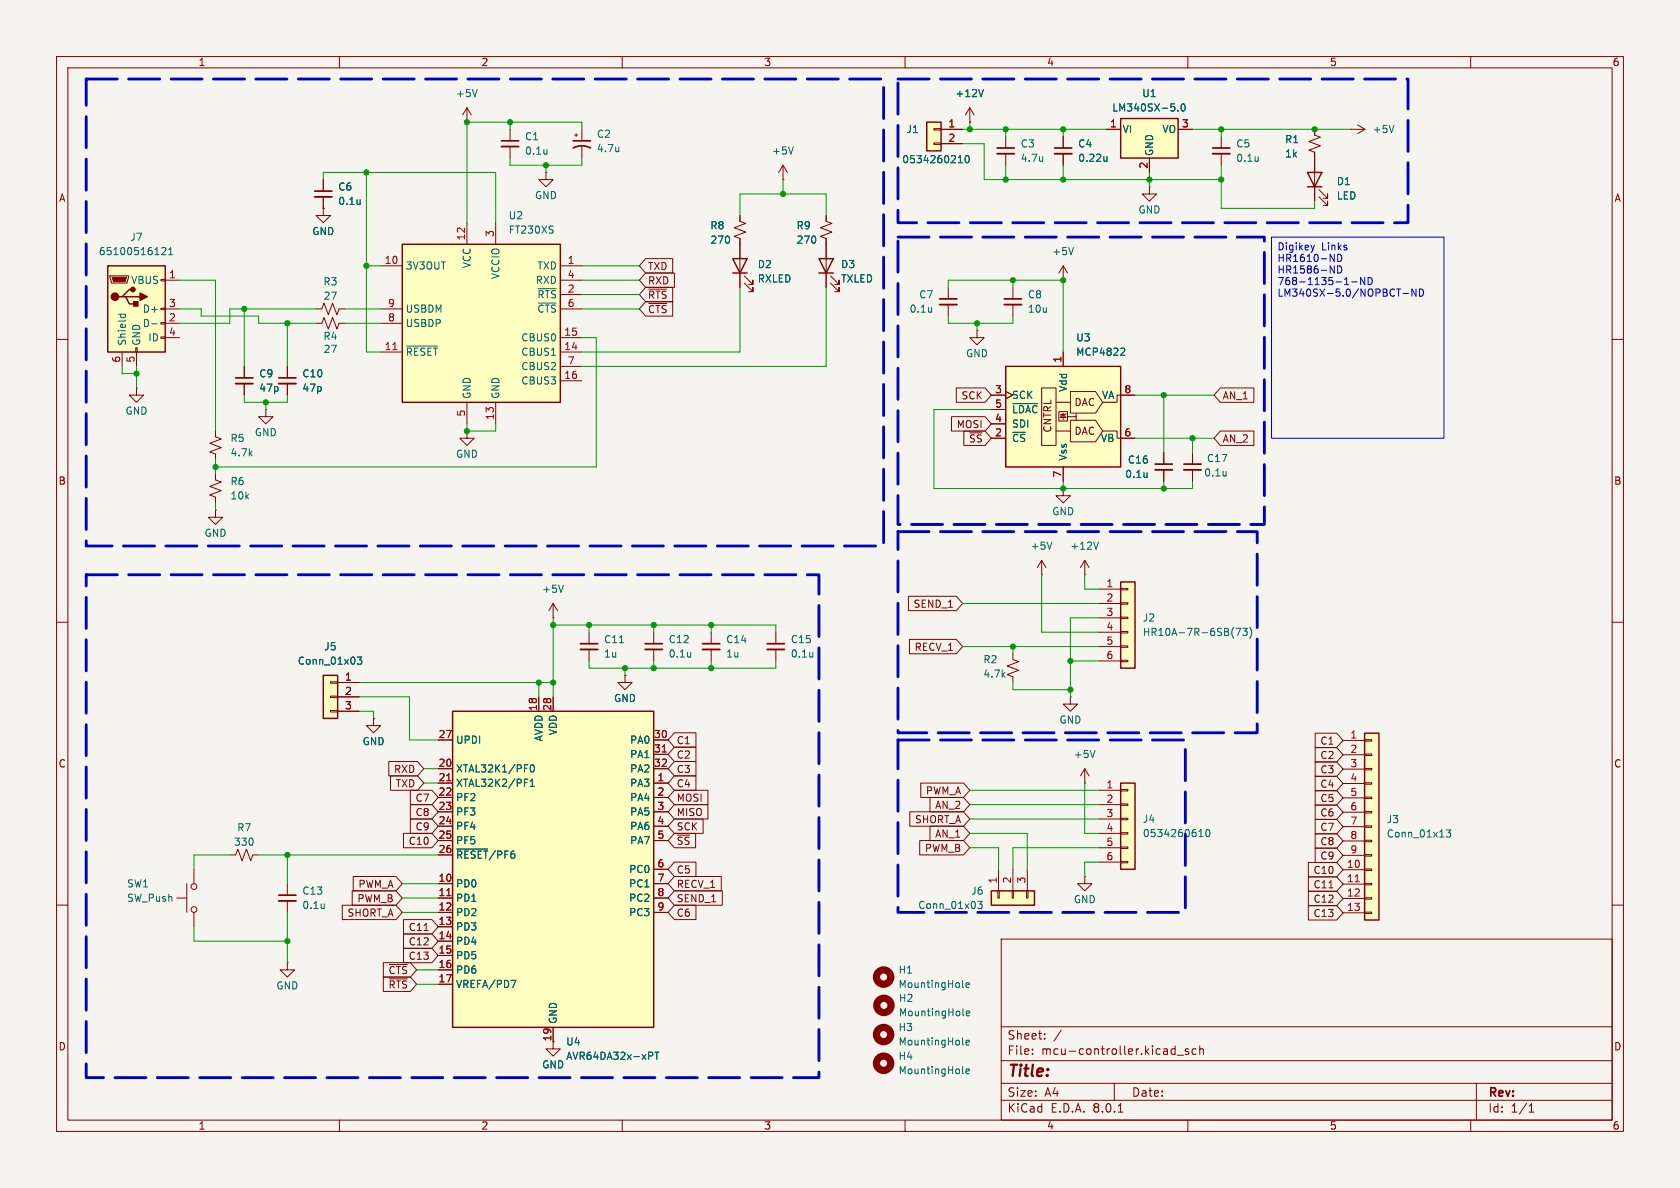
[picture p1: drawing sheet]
<svg xmlns="http://www.w3.org/2000/svg" width="297mm" height="210mm" viewBox="0 0 297 210" stroke-linecap="round" stroke-linejoin="round" font-family="sans-serif">
<path d="M0 0h297v210h-297z" fill="#f5f4ef" stroke="#f5f4ef" stroke-width=".18"/>
<g fill="none" stroke="#840000" stroke-width=".18">
<path d="M10 10h277v190h-277zM12 12h273v186h-273zM60 10v2M110 10v2M160 10v2M210 10v2M260 10v2M138.4 31.8h.1M138.4 29.2l-.7 1.3M138.4 29.2v2.6M138.4 29.2l.8 1.3M232.4 22.9v1l1 .4-2 .7 2 .8-2 .7 1 .4v1"/>
<path d="M238.8 22.9h.1M238.8 22.9h2.5M240 22.1l1.3 .8M241.3 22.9l-1.3 .7M10 60h2M55.9 54.6h1l.4-1 .7 2 .8-2 .8 2 .3-1h1.1M285 60h2M10 110h2M285 110h2M10 160h2M285 160h2M177 166h108v32h-108z"/>
<path d="M60 198v2M110 198v2M160 198v2M177 194.5h108M177 191.5h108M177 187.5h108M177 181.5h108M182.5 186.3v.1M182.5 185.5v.1M184.7 183.6v.1M184.7 182.8v.1M187.6 182.1l-1.3 2"/>
<path d="M197 191.5v3M197.7 196.6h.8M208.1 186.5h1.1M210 198v2M210.1 185.5l-.4-.1-.2 .2 .1 .2 .5 .2v.3h-.6M211.5 185.5l-.5-.1-.3 .3v.4l.2 .2h.6M212.1 185.5l.2-.1 .4 .1v.9M212.1 184.9v1.5M260 198v2M261 191.5v6.5M270.3 196.6h.9M270.3 195.5l.4-.4v1.5"/>
</g>
<path d="M140.2 26l-.4 1.2M246.4 22.2l-.4 1.2" fill="none" stroke="#006464" stroke-width=".18"/>
<path d="M175.3 157.5h7.6v2.5h-7.6z" fill="#ffffc2"/>
<g fill="none" stroke="#840000" stroke-width=".18">
<path d="M57.1 36.8v1.3h1.3l-1.3 1.3-1.2-1.3h1.2M57.1 36.8h.1M57.1 31.8v2M57.1 34.8v2M90.2 22.9v2M90.2 25.9v2M96.5 30.5v1.3h1.3l-1.3 1.2-1.3-1.2h1.3M96.5 30.5h.1M177.8 24.1v2.1M177.8 27.2v2M179.1 50.8v2M179.1 53.8v2.1"/>
<path d="M125.7 111.8v2M125.7 114.8v2M176.4 157.5h.3v1.3h-.3zM176.5 153.7v3.8M178.9 157.5h.3v1.3h-.3zM179.1 153.7v3.8M181.5 157.5h.2v1.3h-.2zM181.6 153.7v3.8M191.8 154.9v1.3h-1.3l1.3 1.3 1.2-1.3h-1.2M191.8 154.9h.1"/>
</g>
<path d="M175.3 157.5h7.6v2.5h-7.6z" fill="none" stroke="#840000" stroke-width=".25"/>
<path d="M63.7 35.3v.8M63.7 36l-.1 .1M96.7 26.4v.9M96.7 27.1l-.1 .1M184.3 27.7v.8M184.3 28.4v.1M172.9 159.3h.7l-.4 .5 .4 .1v.6l-.2 .1-.5-.1" fill="none" stroke="#006464" stroke-width=".18"/>
<path d="M55.6 34.8h3.1M88.6 25.9h3.1M176.3 27.2h3M177.5 53.8h3.1M124.2 114.8h3.1" fill="none" stroke="#840000" stroke-width=".33"/>
<path d="M55.6 33.8h3.1M88.6 24.9h3.1M176.3 26.2h3M177.5 52.8h3.1M124.2 113.8h3.1" fill="none" stroke="#840000" stroke-width=".3"/>
<path d="M198.1 138.4h2.6v15.3h-2.6z" fill="#ffffc2"/>
<g fill="none" stroke="#840000" stroke-width=".18">
<path d="M82.5 19.1l-.7 1.2M82.5 19.1v2.5M82.5 19.1l.8 1.2M171.4 19.1l-.7 1.2M171.4 19.1v2.5M171.4 19.1l.8 1.2M82.5 21.6h.1M171.4 21.6h.1M191.8 99.1l-.8 1.2M191.8 99.1v2.5M191.8 99.1l.7 1.2M191.8 101.6h.1"/>
<path d="M191.8 138.4h.1M191.8 135.9v2.5M191.8 135.9l-.8 1.3M191.8 135.9l.7 1.3M194.3 139.7h3.8M198.1 139.6h1.3v.2h-1.3zM194.3 142.2h3.8M194.3 144.8h3.8M194.3 147.3h3.8M194.3 149.9h3.8M194.3 152.4h3.8M198.1 152.3h1.3v.2h-1.3z"/>
<path d="M198.1 149.7h1.3v.3h-1.3zM198.1 147.2h1.3v.2h-1.3zM198.1 144.7h1.3v.2h-1.3zM198.1 142.1h1.3v.3h-1.3z"/>
</g>
<path d="M198.1 138.4h2.6v15.3h-2.6z" fill="none" stroke="#840000" stroke-width=".25"/>
<path d="M84.4 15.8l-.5 1.3M173.9 15.8l-.5 1.3M194.2 95.8l-.4 1.3M193.6 132.7l-.4 1.2M212 147.9h.7M213.3 146.8l.2-.2a.68 .68 0 0 1 .4 .7 .68 .68 0 0 1-.4 .6l-.2-.1-.1-.4z" fill="none" stroke="#006464" stroke-width=".18"/>
<path d="M71.1 43.2h28v27.9h-28z" fill="#ffffc2"/>
<path d="M231.1 30.5h2.6l-1.3 2.5zM231.1 33h2.6M71.1 43.2h28v27.9h-28z" fill="none" stroke="#840000" stroke-width=".25"/>
<g fill="none" stroke="#840000" stroke-width=".18">
<path d="M82.5 39.4v3.8M87.6 39.4v3.8M232.4 27.9v7.7M233.2 34.8l1.5 1.5v-.7v.7h-.8M233.2 33.5l1.5 1.6v-.8v.8h-.8M55.9 57.2h1l.4-1.1 .7 2.1 .8-2.1 .8 2.1 .3-1h1.1M67.3 47h3.8M67.3 54.6h3.8M67.3 57.2h3.8M99.1 47h3.8M99.1 59.7h3.8M99.1 52.1h3.8"/>
<path d="M99.1 49.5h3.8M99.1 54.6h3.8M67.3 62.2h3.8M82.5 71.1v3.8M87.6 71.1v3.8M99.1 62.2h3.8M99.1 67.3h3.8M99.1 64.8h3.8M205.7 80v2M205.7 83.1v2M210.8 80v2M210.8 83.1v2"/>
</g>
<path d="M95.1 51h3.2M95.1 53.6h3.2M71.9 61.2h5.4M202.8 83.6v.8M202.8 84.3h-.1M216.8 83.3v.8M216.8 84l-.1 .1" fill="none" stroke="#006464" stroke-width=".18"/>
<path d="M69.5 61.8h.7" fill="none" stroke="#a90000" stroke-width=".18"/>
<path d="M204.2 83.1h3.1M209.3 83.1h3" fill="none" stroke="#840000" stroke-width=".33"/>
<path d="M204.2 82h3.1M209.3 82h3" fill="none" stroke="#840000" stroke-width=".3"/>
<path d="M19 47h10.2v15.2h-10.2z" fill="#ffffc2"/>
<path d="M19 47h10.2v15.2h-10.2zM21.6 52.5h.6l.7 1.2h1.2M22.2 52.5h2.6M23.5 51.2h-.6l-1.3 1.3h-.6" fill="none" stroke="#840000" stroke-width=".25"/>
<g fill="#840000" stroke="#840000" stroke-width=".25">
<path d="M24.8 51.8l1.2 .7-1.2 .6z"/>
<path d="M23.6 53.3h.8v.8h-.8z"/>
<circle cx="20.3" cy="52.5" r=".63"/>
<circle cx="23.5" cy="51.2" r=".38"/>
</g>
<g fill="none" stroke="#840000" stroke-width=".18">
<path d="M19.4 48.8h3.3v.2l-.2 1h-2.8zM28.4 59.6h.8v.2h-.8zM28.4 57h.8v.3h-.8zM28.4 54.5h.8v.2h-.8zM28.4 49.4h.8v.3h-.8zM29.2 49.5h2.5M29.2 57.2h2.5M29.2 54.6h2.5M29.2 59.7h2.5M188 49.5h.1M188 47l-.8 1.3M188 47v2.5"/>
<path d="M188 47l.7 1.3M21.6 62.2v2.6M24 61.5h.3v.7h-.3zM24.1 62.2v2.6"/>
</g>
<path d="M19.8 49h2.6l-.3 .8h-2z" fill="#840000" stroke="#840000" stroke-width=".18"/>
<path d="M20.9 55.6h1.3M21.4 55.6l-.1 .3M22.1 55.6l.1 .3M26.8 57.2h1M28.6 43.9l.5-.1 .2 .3-.8 .9h.8M29.8 45h.7M29.8 44.1l.4-.3v1.2M189.8 43.8l-.4 1.2" fill="none" stroke="#006464" stroke-width=".18"/>
<path d="M177.8 64.8h20.3v17.8h-20.3z" fill="#ffffc2"/>
<g fill="none" stroke="#840000" stroke-width=".18">
<path d="M167.6 50.8v2M167.6 53.8v2.1M172.7 58.4v1.3h-1.3l1.3 1.3 1.3-1.3h-1.3M172.7 58.4h.1M24.1 68.6v1.3h1.3l-1.3 1.2-1.2-1.2h1.2M24.1 68.6h.1M175.3 77.5h2.5M175.3 69.9h2.5M175.3 74.9h2.5M175.3 72.4h2.5M177.8 69.2l1.3 .7-1.3 .6M184.1 68.6h2.6v10.1h-2.6z"/>
<path d="M186.7 76.2h2.5M186.7 71.1h2.5M187.2 72.8h1.5v1.6h-1.5zM188 73.3l.5 .5h-1zM188 62.2v2.6M188 73v1.2M188.5 73.2l-.2 .1h-.7l-.1 .1M189.2 74.3h4.5l1.2 1.9-1.2 1.9h-4.5zM189.2 69.2h4.5l1.2 1.9-1.2 1.9h-4.5zM190.2 73.2v.5h-1.5M190.2 73.5v.8M194.9 76.2h2.6v1.3h3.2"/>
<path d="M200.7 69.9h-3.2v1.2h-2.6M188 86.4v1.2h-1.3l1.3 1.3 1.2-1.3h-1.2M188 86.4h.1M188 82.6v2.5"/>
</g>
<path d="M177.8 64.8h20.3v17.8h-20.3z" fill="none" stroke="#840000" stroke-width=".25"/>
<path d="M164.7 54.3v.9M164.7 55.1h-.1M179 71.3h4.4M198.3 61.5l.4 .1 .2 .3-.8 .9h.8" fill="none" stroke="#006464" stroke-width=".18"/>
<path d="M166.1 53.8h3.1" fill="none" stroke="#840000" stroke-width=".33"/>
<path d="M166.1 52.8h3.1" fill="none" stroke="#840000" stroke-width=".3"/>
<path d="M163.8 21.6h2.6v5.1h-2.6z" fill="#ffffc2"/>
<path d="M165.1 25.3h1.3v.2h-1.3zM165.1 22.7h1.3v.3h-1.3zM166.4 22.9h3.8M166.4 25.4h3.8M184.1 99.1l-.7 1.2M184.1 99.1v2.5M184.1 99.1l.8 1.2M184.1 101.6h.1M97.8 184.2v1.2h1.3l-1.3 1.3-1.3-1.3h1.3" fill="none" stroke="#840000" stroke-width=".18"/>
<path d="M163.8 21.6h2.6v5.1h-2.6z" fill="none" stroke="#840000" stroke-width=".25"/>
<path d="M169.4 28.8h.7M170.7 27.6l.2-.1a.68 .68 0 0 1 .5 .6 .68 .68 0 0 1-.5 .7l-.2-.1-.1-.4zM186 95.8l-.5 1.3" fill="none" stroke="#006464" stroke-width=".18"/>
<path d="M57.1 119.4h2.6v7.6h-2.6z" fill="#ffffc2"/>
<path d="M47 72.4v1.3h1.3l-1.3 1.2-1.3-1.2h1.3M47 72.4h.1M58.4 125.6h1.3v.3h-1.3zM58.4 123.1h1.3v.2h-1.3zM58.4 120.5h1.3v.3h-1.3zM59.7 120.7h3.8M59.7 123.2h3.8M59.7 125.7h3.8M50.8 156.2v2M50.8 159.3v2M50.8 170.2v1.3h1.3l-1.3 1.2-1.3-1.2h1.3M50.8 170.2h.1" fill="none" stroke="#840000" stroke-width=".18"/>
<path d="M57.1 119.4h2.6v7.6h-2.6z" fill="none" stroke="#840000" stroke-width=".25"/>
<path d="M63.2 116.1h.8l-.5 .5 .4 .2v.5l-.2 .1-.5-.1M57.3 159.8v.8M57.3 160.5h.1M170.2 174.4l.2 .2M170.2 179.4l.2 .2M170.8 174.1l.6-.1-.1-.2-.3-.1-.2 .2v.6h.5M170.8 179.2l.6-.2v-.2l-.4-.1-.2 .2 .1 .6h.5M170.2 184.5l.2 .2M170.2 189.6l.2 .2M170.8 184.3l.6-.1-.1-.3h-.3l-.2 .2v.6h.5M170.8 189.4l.6-.1-.1-.3h-.3l-.2 .1v.6h.5" fill="none" stroke="#006464" stroke-width=".18"/>
<g fill="none" stroke="#840000" stroke-width="1.3">
<circle cx="156.2" cy="172.7" r="1.27"/>
<circle cx="156.3" cy="177.7" r="1.27"/>
<circle cx="156.2" cy="188" r="1.27"/>
<circle cx="156.2" cy="182.9" r="1.27"/>
</g>
<path d="M49.3 159.3h3" fill="none" stroke="#840000" stroke-width=".33"/>
<path d="M49.3 158.2h3" fill="none" stroke="#840000" stroke-width=".3"/>
<path d="M80 125.7h35.6v55.9h-35.6z" fill="#ffffc2"/>
<path d="M144.8 45.7h2.5l-1.3 2.6zM144.8 48.3h2.5M80 125.7h35.6v55.9h-35.6z" fill="none" stroke="#840000" stroke-width=".25"/>
<g fill="none" stroke="#840000" stroke-width=".18">
<path d="M146 43.2v7.6M146.8 50l1.5 1.6v-.8v.8h-.7M146.8 48.8l1.5 1.5v-.8v.8h-.7M38.1 76.2v1l1 .4-2 .8 2 .7-2 .8 1 .4v1M43.2 64.8v2M43.2 67.8v2.1M82.5 76.2v1.3h1.3l-1.3 1.2-1.2-1.2h1.2M82.5 76.2h.1M38.1 90.2v1.2h1.3l-1.3 1.3-1.3-1.3h1.3M38.1 90.2h.1M38.1 83.8v1l1 .4-2 .8 2 .7-2 .8 1 .4v1M66 127v1.3h1.3l-1.3 1.2-1.2-1.2h1.2"/>
<path d="M66 127h.1M77.5 138.4h2.5M77.5 135.9h2.5M77.5 130.8h2.5M95.2 123.2v2.5M97.8 123.2v2.5M115.6 138.4h2.5M115.6 135.9h2.5M115.6 130.8h2.5M115.6 133.4h2.5M31.2 158.8h1.8M33 156.2v5.1"/>
<path d="M34.3 153.7v2.5M40.6 151.1h1.1l.3-1 .8 2 .8-2 .7 2 .4-1h1M77.5 156.2h2.5M77.5 158.8h2.5M77.5 141h2.5M77.5 143.5h2.5M77.5 146.1h2.5M77.5 148.6h2.5M77.5 151.1h2.5M115.6 156.2h2.5M115.6 158.8h2.5M115.6 141h2.5"/>
<path d="M115.6 143.5h2.5M115.6 146.1h2.5M115.6 148.6h2.5M115.6 153.7h2.5M34.3 161.3v2.5M77.5 161.3h2.5M77.5 163.8h2.5M77.5 166.4h2.5M77.5 168.9h2.5M77.5 171.5h2.5M77.5 174h2.5M115.6 161.3h2.5"/>
<path d="M97.8 181.6v2.6"/>
<circle cx="34.3" cy="156.7" r=".51"/>
<circle cx="34.3" cy="160.8" r=".51"/>
</g>
<path d="M79 138h.7M117.1 132.9h.7M79 158.3h.7" fill="none" stroke="#a90000" stroke-width=".18"/>
<path d="M92.7 138.3h.4M92.7 137.7h.6M93.7 139h.8M93.7 138.1l.4-.4v1.3M93.9 135.3l.1-.1a.68 .68 0 0 1 .5 .6 .68 .68 0 0 1-.5 .7l-.1-.2-.2-.3zM80.7 150.1h5.5M90.4 173.3h.8l-.5 1.3M115.2 186l.2 .2-.1 .3-.1 .2M115.8 186h.7M116.1 186v1.3" fill="none" stroke="#006464" stroke-width=".18"/>
<path d="M41.7 67.8h3" fill="none" stroke="#840000" stroke-width=".33"/>
<path d="M41.7 66.8h3" fill="none" stroke="#840000" stroke-width=".3"/>
<path d="M241.2 129.6h2.6v33h-2.6z" fill="#ffffc2"/>
<g fill="none" stroke="#840000" stroke-width=".18">
<path d="M188 24.1v2.1M188 27.2v2M203.2 33v1.3h1.3l-1.3 1.3-1.3-1.3h1.3M203.2 33h.1M50.8 64.8v2M50.8 67.8v2.1M179.1 115.6v1l1 .4-2 .7 2 .8-2 .8 1 .3v1.1M189.2 123.2v1.3h-1.2l1.2 1.2 1.3-1.2h-1.3M189.2 123.2h.1M237.4 130.9h3.8M237.4 133.4h3.8M237.4 136h3.8"/>
<path d="M237.4 138.5h3.8M241.2 138.4h1.3v.2h-1.3zM241.2 135.8h1.3v.3h-1.3zM241.2 133.3h1.3v.3h-1.3zM241.2 130.8h1.3v.2h-1.3zM237.4 153.7h3.8M237.4 156.3h3.8M237.4 158.8h3.8M237.4 141h3.8M237.4 143.6h3.8M237.4 146.1h3.8M237.4 148.7h3.8"/>
<path d="M237.4 151.2h3.8M241.2 158.7h1.3v.3h-1.3zM241.2 156.2h1.3v.2h-1.3zM241.2 153.6h1.3v.3h-1.3zM241.2 151.1h1.3v.2h-1.3zM241.2 148.5h1.3v.3h-1.3zM241.2 146h1.3v.3h-1.3zM241.2 143.5h1.3v.2h-1.3zM241.2 140.9h1.3v.3h-1.3zM237.4 161.4h3.8M241.2 161.2h1.3v.3h-1.3z"/>
</g>
<path d="M241.2 129.6h2.6v33h-2.6z" fill="none" stroke="#840000" stroke-width=".25"/>
<path d="M239.6 155.9h.7" fill="none" stroke="#a90000" stroke-width=".18"/>
<path d="M195.7 27.7v.8M195.7 28.4l-.4 .1M255.7 146.7h.8l-.5 .5 .4 .1v.6l-.2 .1-.5-.1" fill="none" stroke="#006464" stroke-width=".18"/>
<path d="M186.4 27.2h3.1M49.3 67.8h3" fill="none" stroke="#840000" stroke-width=".33"/>
<path d="M186.4 26.2h3.1M49.3 66.8h3" fill="none" stroke="#840000" stroke-width=".3"/>
<path d="M198.1 102.9h2.6v15.2h-2.6z" fill="#ffffc2"/>
<g fill="none" stroke="#840000" stroke-width=".18">
<path d="M137.2 111.8v2M137.2 114.8v2M194.3 104.1h3.8M194.3 106.7h3.8M194.3 109.2h3.8M194.3 111.8h3.8M194.3 114.3h3.8M194.3 116.8h3.8M198.1 116.7h1.3v.3h-1.3zM198.1 114.2h1.3v.2h-1.3zM198.1 111.6h1.3v.3h-1.3zM198.1 109.1h1.3v.2h-1.3z"/>
<path d="M198.1 106.6h1.3v.2h-1.3zM198.1 104h1.3v.3h-1.3z"/>
</g>
<path d="M198.1 102.9h2.6v15.2h-2.6z" fill="none" stroke="#840000" stroke-width=".25"/>
<path d="M143.7 115.3v.9M143.7 116l-.1 .1M217.9 112.6l.2 .2M218.1 110.9l-.2 .2M218.5 111.1h.8l-.5 1.2M219.7 111.1h.8l-.4 .5 .3 .1v.5l-.2 .1-.5-.1M220.9 110.9a1.46 1.46 0 0 1 0 1.9" fill="none" stroke="#006464" stroke-width=".18"/>
<path d="M135.6 114.8h3.1" fill="none" stroke="#840000" stroke-width=".33"/>
<path d="M135.6 113.8h3.1" fill="none" stroke="#840000" stroke-width=".3"/>
<path d="M198.1 21h10.2v6.9h-10.2z" fill="#ffffc2"/>
<path d="M198.1 21h10.2v6.9h-10.2zM129.5 45.7h2.6l-1.3 2.6zM129.5 48.3h2.6" fill="none" stroke="#840000" stroke-width=".25"/>
<g fill="none" stroke="#840000" stroke-width=".18">
<path d="M57.1 36.8h.1M57.1 31.8v2M57.1 34.8v2M101.6 23.9h.5M101.9 23.6v.5M102.9 22.9v2M102.9 25.9v2M130.8 38.1v1l1 .4-2 .8 2 .7-2 .8 1 .4v8.6M146 38.1v1l1.1 .4-2.1 .8 2.1 .7-2.1 .8 1 .4v3.5M166.4 22.9h3.8M166.4 25.4h3.8M171.4 21.6h.1"/>
<path d="M188 24.1v2.1M188 27.2v2M195.6 22.9h2.5M203.2 27.9v2.6M208.3 22.9h2.5M215.9 24.1v2.1M215.9 27.2v2M232.4 22.9v1M232.4 26.9v3.6M232.4 33v2.6M114.1 53.3h4.8v2.6h-4.8l-1.1-1.3zM114.1 48.3h5.1v2.5h-5.1l-1.1-1.3z"/>
<path d="M114.1 45.7h4.8v2.6h-4.8l-1.1-1.3zM114.1 50.8h4.8v2.5h-4.8l-1.1-1.2zM114.7 53.7h3.2M114.7 51.1h3.2M131.6 50l1.5 1.6v-.8v.8h-.8M131.6 48.8l1.5 1.5v-.8v.8h-.8M146 48.3v2.5M43.2 64.8v2M43.2 67.8v2.1M50.8 64.8v2M50.8 67.8v2.1M168.2 73.7h5.9l1.2 1.2-1.2 1.3h-5.9z"/>
<path d="M169.1 68.6h5l1.2 1.3-1.2 1.2h-5zM170.4 76.2h3.7l1.2 1.3-1.2 1.2h-3.7zM175.3 77.5h2.5M175.3 69.9h2.5M175.3 74.9h2.5M175.3 72.4h2.5M177.8 69.2l1.3 .7-1.3 .6M188 62.2v2.6M198.1 77.5h2.6M198.1 69.9h2.6M215.7 68.6h6v2.5h-6l-1.1-1.2zM215.7 76.2h6v2.5h-6l-1.1-1.2z"/>
<path d="M188 82.6v2.5M205.7 80v2M205.7 83.1v2M97.8 109.2h.1M97.8 106.7l-.8 1.3M97.8 106.7v2.5M97.8 106.7l.8 1.3M104.1 111.8v2M104.1 114.8v2M110.5 119.4v1.3h1.3l-1.3 1.2-1.3-1.2h1.3M110.5 119.4h.1M115.6 111.8v2"/>
<path d="M115.6 114.8v2M160.6 105.4h8.5l1.1 1.3-1.1 1.3h-8.5zM160.8 113h8.3l1.1 1.3-1.1 1.3h-8.3zM59.7 120.7h3.8M59.7 123.2h3.8M59.7 125.7h3.8M66 127h.1M68.7 134.6h5.1l1.1 1.3-1.1 1.3h-5.1zM69 137.2h4.8l1.1 1.2-1.1 1.3h-4.8zM72.5 139.7h3.9l1.1 1.3-1.1 1.2h-3.9zM77.5 138.4h2.5M77.5 135.9h2.5"/>
<path d="M77.5 130.8h2.5M95.2 123.2v2.5M97.8 123.2v2.5M115.6 138.4h2.5M115.6 135.9h2.5M115.6 130.8h2.5M115.6 133.4h2.5M119.2 132.1h3.8v2.5h-3.8l-1.1-1.2zM119.2 137.2h3.8v2.5h-3.8l-1.1-1.3zM119.2 134.6h3.8v2.6h-3.8l-1.1-1.3zM119.2 139.7h6v2.5h-6l-1.1-1.2zM119.2 129.5h3.8v2.6h-3.8l-1.1-1.3z"/>
<path d="M162.8 138.4h7.5l1.1 1.3-1.1 1.3h-7.5zM232.5 139.8h3.8l1.1 1.2-1.1 1.3h-3.8zM232.5 132.2h3.8l1.1 1.2-1.1 1.3h-3.8zM232.5 137.2h3.8l1.1 1.3-1.1 1.3h-3.8zM232.5 134.7h3.8l1.1 1.3-1.1 1.2h-3.8zM232.5 129.6h3.8l1.1 1.3-1.1 1.3h-3.8zM62.3 157.5h7.7l1.1 1.3-1.1 1.2h-7.7zM62.4 154.9h7.6l1.1 1.3-1.1 1.3h-7.6zM71.3 147.3h5.1l1.1 1.3-1.1 1.3h-5.1zM72.5 142.2h3.9l1.1 1.3-1.1 1.3h-3.9zM72.5 144.8h3.9l1.1 1.3-1.1 1.2h-3.9zM77.5 156.2h2.5"/>
<path d="M77.5 158.8h2.5M77.5 141h2.5M77.5 143.5h2.5M77.5 146.1h2.5M77.5 148.6h2.5M77.5 151.1h2.5M115.6 156.2h2.5M115.6 158.8h2.5M115.6 141h2.5M115.6 143.5h2.5M115.6 146.1h2.5M115.6 148.6h2.5"/>
<path d="M115.6 153.7h2.5M119.2 142.2h6v2.6h-6l-1.1-1.3zM119.2 144.8h5.1v2.5h-5.1l-1.1-1.2zM119.2 157.5h8.5v2.5h-8.5l-1.1-1.2zM119.2 147.3h3.8v2.6h-3.8l-1.1-1.3zM119.2 152.4h3.8v2.5h-3.8l-1.1-1.2zM119.2 154.9h8.3v2.6h-8.3l-1.1-1.3zM160.8 143.5h9.5l1.1 1.3-1.1 1.3h-9.5zM162.6 148.6h7.7l1.1 1.3-1.1 1.2h-7.7zM164.4 141h5.9l1.1 1.2-1.1 1.3h-5.9zM164.4 146h5.9l1.1 1.3-1.1 1.3h-5.9zM231.3 152.5h5l1.1 1.2-1.1 1.3h-5z"/>
<path d="M231.3 155h5l1.1 1.3-1.1 1.3h-5zM231.3 157.6h5l1.1 1.2-1.1 1.3h-5zM232.5 142.3h3.8l1.1 1.3-1.1 1.3h-3.8zM232.5 149.9h3.8l1.1 1.3-1.1 1.3h-3.8zM232.5 144.9h3.8l1.1 1.2-1.1 1.3h-3.8zM232.5 147.4h3.8l1.1 1.3-1.1 1.2h-3.8zM234.9 157h.8M60.5 160h9.5l1.1 1.3-1.1 1.3h-9.5zM67.8 170.2h4.7l1.2 1.3-1.2 1.2h-4.7zM67.8 172.7h4.7l1.2 1.3-1.2 1.3h-4.7zM68.8 170.5h3.2M68.8 173h3.2"/>
<path d="M71.3 162.6h5.1l1.1 1.2-1.1 1.3h-5.1zM71.3 165.1h5.1l1.1 1.3-1.1 1.2h-5.1zM71.3 167.6h5.1l1.1 1.3-1.1 1.3h-5.1zM75 164.5h.7M77.5 161.3h2.5M77.5 163.8h2.5M77.5 166.4h2.5M77.5 168.9h2.5M77.5 171.5h2.5M77.5 174h2.5M115.6 161.3h2.5M119.2 160h3.8v2.6h-3.8l-1.1-1.3z"/>
<path d="M231.3 160.1h5l1.1 1.3-1.1 1.2h-5zM97.8 181.6v2.6"/>
</g>
<g fill="none" stroke="#006464" stroke-width=".18">
<path d="M173.9 15.8l-.5 1.3M208.2 19.5v.1M208.9 18.5l.2-.1a.68 .68 0 0 1 .4 .6 .68 .68 0 0 1-.4 .6l-.2-.1-.1-.4zM63.7 35.3v.8M63.7 36l-.1 .1M109.4 26v.8M109.4 26.7l-.1 .1M169.4 28.8h.7M170.7 27.6l.2-.1a.68 .68 0 0 1 .5 .6 .68 .68 0 0 1-.5 .7l-.2-.1-.1-.4zM195.7 27.7v.8M195.7 28.4l-.4 .1M222.4 27.7v.8"/>
<path d="M222.4 28.4v.1M179 71.3h4.4M198.3 61.5l.4 .1 .2 .3-.8 .9h.8M202.8 83.6v.8M202.8 84.3h-.1M63.2 116.1h.8l-.5 .5 .4 .2v.5l-.2 .1-.5-.1M99.6 103.4l-.4 1.3M109.5 113.6h.7M122.1 115.3v.9M122.1 116l-.1 .1M92.7 138.3h.4M92.7 137.7h.6"/>
<path d="M93.7 139h.8M93.7 138.1l.4-.4v1.3M93.9 135.3l.1-.1a.68 .68 0 0 1 .5 .6 .68 .68 0 0 1-.5 .7l-.1-.2-.2-.3zM80.7 150.1h5.5M90.4 173.3h.8l-.5 1.3M115.2 186l.2 .2-.1 .3-.1 .2M115.8 186h.7M116.1 186v1.3"/>
</g>
<path d="M214.4 27.2h3M102.6 114.8h3.1M114 114.8h3.1" fill="none" stroke="#840000" stroke-width=".33"/>
<path d="M101.3 26.2a3.2 3.2 0 0 1 3.1 0M101.3 24.9h3.1M214.4 26.2h3M102.6 113.8h3.1M114 113.8h3.1" fill="none" stroke="#840000" stroke-width=".3"/>
<path d="M224.8 41.9h30.5v35.6h-30.5zM232.4 43.3l-.3 .9M236.5 45v1.2a.66 .66 0 0 0 .7-.3 .66 .66 0 0 0-.1-.8M236.5 47a.64 .64 0 0 1 .7 .6 .64 .64 0 0 1-.7 .7zM239 49.8h.9M241.3 49v1.3l-.8-1.3v1.3M241.9 49a.64 .64 0 0 1 .7 .7 .64 .64 0 0 1-.7 .6zM248 51.9h1M250.3 51.1v1.3l-.7-1.3v1.3M250.9 51.1a.64 .64 0 0 1 .8 .6 .64 .64 0 0 1-.8 .7z" fill="none" stroke="#0000c2" stroke-width=".18"/>
<path d="M15.2 14h141v82.5h-141zM158.7 14h90.2v25.4h-90.2zM158.7 41.9h64.8v50.8h-64.8zM158.7 94h63.5v35.5h-63.5zM15.2 101.6h129.6v88.9h-129.6zM158.7 130.8h50.8v30.5h-50.8z" fill="none" stroke="#0000c2" stroke-width=".5" stroke-dasharray="5.5 2"/>
<g fill="none" stroke="#009600" stroke-width=".18">
<path d="M57.1 31.8v-1.3h30.5v8.9M64.8 30.5v31.7h2.5M90.2 21.6v1.3M90.2 27.9v1.3h12.7v-1.3M96.5 29.2v1.3M102.9 22.9v-1.3h-20.4v17.8M130.8 38.1v-3.8h15.2v3.8M138.4 31.8v2.5M170.2 22.9h25.4M170.2 25.4h3.8v6.4h41.9M171.4 21.6v1.3M177.8 22.9v1.2"/>
<path d="M177.8 29.2v2.6M188 22.9v1.2M188 29.2v2.6M203.2 30.5v2.5M210.8 22.9h28M215.9 22.9v1.2M215.9 29.2v7.6h16.5v-1.2M31.7 54.6h3.9v1.3h10.1v1.3h10.2M31.7 49.5h6.4v26.7M43.2 54.6v10.2M50.8 57.2v7.6M55.9 54.6h-15.3v2.6h-8.9"/>
<path d="M61 54.6h6.3M61 57.2h6.3M64.8 47h2.5M102.9 59.7h2.5v22.9h-67.3M102.9 54.6h10.1M102.9 47h10.1M102.9 52.1h10.1M102.9 49.5h10.1M130.8 50.8v11.4h-27.9M146 50.8v14h-43.1M167.6 50.8v-1.3h20.4v12.7M167.6 55.9v1.3h11.5v-1.3"/>
<path d="M172.7 57.2v1.2M179.1 49.5v1.3M21.6 64.8v1.2h2.5M24.1 64.8v3.8M43.2 69.9v1.2h7.6v-1.2M47 71.1v1.3M82.5 74.9v1.3h5.1v-1.3M175.3 72.4h-10.2v14h45.7v-1.3M200.7 69.9h13.9M200.7 77.5h13.9M205.7 69.9v10.1M210.8 77.5v2.5"/>
<path d="M38.1 81.3v2.5M38.1 88.9v1.3M188 85.1v1.3M205.7 85.1v1.3M97.8 110.5h39.4v1.3M97.8 109.2v14M104.1 116.8v1.3h33.1v-1.3M104.1 110.5v1.3M110.5 118.1v1.3M115.6 110.5v1.3M115.6 116.8v1.3M125.7 110.5v1.3"/>
<path d="M125.7 116.8v1.3M170.2 106.7h24.1M170.2 114.3h24.1M179.1 114.3v1.3M184.1 101.6v10.2h10.2M189.2 116.8h5.1M191.8 101.6v2.5h2.5M194.3 109.2h-5.1v14M63.5 120.7h34.3M63.5 125.7h2.5v1.3M63.5 123.2h8.9v7.6h5.1M74.9 138.4h2.6"/>
<path d="M74.9 135.9h2.6M95.2 120.7v2.5M171.4 139.7h22.9M179.1 120.7v1.2h10.1M191.8 138.4v8.9h2.5M40.6 151.1h-6.3v2.6M45.7 151.1h31.8M50.8 151.1v5.1M71.1 156.2h6.4M71.1 158.8h6.4M171.4 142.2h22.9M171.4 144.8h22.9"/>
<path d="M171.4 147.3h10.2v6.4M171.4 149.9h5.1v3.8M194.3 149.9h-15.2v3.8M194.3 152.4h-2.5v2.5M34.3 163.8v2.6h16.5M50.8 161.3v8.9M71.1 161.3h6.4M73.7 171.5h3.8M73.7 174h3.8"/>
</g>
<path d="M79 138h.7M117.1 132.9h.7M79 158.3h.7" fill="none" stroke="#a90000" stroke-width=".18"/>
<g fill="#009600" stroke="#009600" stroke-width=".18">
<circle cx="172.7" cy="57.2" r=".46"/>
<circle cx="205.7" cy="86.4" r=".46"/>
<circle cx="205.7" cy="69.9" r=".46"/>
<circle cx="210.8" cy="77.5" r=".46"/>
<circle cx="188" cy="49.5" r=".46"/>
<circle cx="179.1" cy="49.5" r=".46"/>
<circle cx="188" cy="86.4" r=".46"/>
<circle cx="189.2" cy="116.8" r=".46"/>
<circle cx="189.2" cy="121.9" r=".46"/>
<circle cx="179.1" cy="114.3" r=".46"/>
<circle cx="188" cy="31.8" r=".46"/>
<circle cx="188" cy="22.9" r=".46"/>
<circle cx="177.8" cy="22.9" r=".46"/>
<circle cx="177.8" cy="31.8" r=".46"/>
<circle cx="171.4" cy="22.9" r=".46"/>
<circle cx="215.9" cy="31.8" r=".46"/>
<circle cx="203.2" cy="31.8" r=".46"/>
<circle cx="232.4" cy="22.9" r=".46"/>
<circle cx="215.9" cy="22.9" r=".46"/>
<circle cx="138.4" cy="34.3" r=".46"/>
<circle cx="125.7" cy="110.5" r=".46"/>
<circle cx="115.6" cy="110.5" r=".46"/>
<circle cx="125.7" cy="118.1" r=".46"/>
<circle cx="115.6" cy="118.1" r=".46"/>
<circle cx="110.5" cy="118.1" r=".46"/>
<circle cx="97.8" cy="120.7" r=".46"/>
<circle cx="97.8" cy="110.5" r=".46"/>
<circle cx="104.1" cy="110.5" r=".46"/>
<circle cx="95.2" cy="120.7" r=".46"/>
<circle cx="50.8" cy="57.2" r=".46"/>
<circle cx="64.8" cy="30.5" r=".46"/>
<circle cx="82.5" cy="21.6" r=".46"/>
<circle cx="90.2" cy="21.6" r=".46"/>
<circle cx="64.8" cy="47" r=".46"/>
<circle cx="96.5" cy="29.2" r=".46"/>
<circle cx="43.2" cy="54.6" r=".46"/>
<circle cx="50.8" cy="151.1" r=".46"/>
<circle cx="50.8" cy="166.4" r=".46"/>
<circle cx="47" cy="71.1" r=".46"/>
<circle cx="38.1" cy="82.6" r=".46"/>
<circle cx="82.5" cy="76.2" r=".46"/>
<circle cx="24.1" cy="66" r=".46"/>
</g>
<text font-size="2.8" fill="#840000" x="178" y="190.9">Title:</text>
<g font-size="2.1" fill="#840000">
<text x="178" y="184">Sheet:</text>
<text x="178" y="186.7">File:</text>
<text x="184.1" y="186.7">mcu-controller.kicad_sch</text>
<text x="178" y="196.9">KiCad</text>
<text x="178" y="194.1">Size:</text>
<text x="184.7" y="194.1">A4</text>
<text x="185.7" y="196.9">E.D.A.</text>
<text x="193.3" y="196.9">8.0.1</text>
<text x="200" y="194.1">Date:</text>
<text x="263" y="194.3">Rev:</text>
<text x="263" y="196.9">Id:</text>
<text x="267.1" y="196.9">1/1</text>
</g>
<g font-size="1.8" fill="#840000">
<text x="35" y="11.9">1</text>
<text x="85" y="11.9">2</text>
<text x="135" y="11.9">3</text>
<text x="185" y="11.9">4</text>
<text x="235" y="11.9">5</text>
<text x="285" y="11.9">6</text>
<text x="10.3" y="35.9">A</text>
<text x="285.3" y="35.9">A</text>
<text x="114.5" y="47.9">TXD</text>
<text x="114.5" y="50.5">RXD</text>
<text x="114.5" y="53">~{RTS}</text>
<text x="114.5" y="55.6">~{CTS}</text>
<text x="169.9" y="70.8">SCK</text>
<text x="189.8" y="72">DAC</text>
<text x="216.1" y="70.8">AN_1</text>
<text x="169" y="75.9">MOSI</text>
<text x="186.1" y="76.6" transform="rotate(-90 186.1 76.6)">CNTRL</text>
<text x="189.8" y="77.1">DAC</text>
<text x="171.2" y="78.4">~{SS}</text>
<text x="216.1" y="78.4">AN_2</text>
<text x="10.3" y="85.9">B</text>
<text x="285.3" y="85.9">B</text>
<text x="161.4" y="107.6">SEND_1</text>
<text x="161.6" y="115.3">RECV_1</text>
<text x="119.5" y="131.8">C1</text>
<text x="233.3" y="131.8">C1</text>
<text x="10.3" y="135.9">C</text>
<text x="69.5" y="136.8">RXD</text>
<text x="119.5" y="134.3">C2</text>
<text x="119.5" y="136.8">C3</text>
<text x="233.3" y="134.4">C2</text>
<text x="233.3" y="136.9">C3</text>
<text x="285.3" y="135.9">C</text>
<text x="69.9" y="139.4">TXD</text>
<text x="73.4" y="141.9">C7</text>
<text x="119.5" y="139.4">C4</text>
<text x="119.5" y="141.9">MOSI</text>
<text x="163.6" y="140.7">PWM_A</text>
<text x="165.2" y="143.2">AN_2</text>
<text x="233.3" y="142">C5</text>
<text x="233.3" y="139.5">C4</text>
<text x="72.1" y="149.5">C10</text>
<text x="73.4" y="144.5">C8</text>
<text x="73.4" y="147">C9</text>
<text x="119.5" y="144.5">MISO</text>
<text x="119.5" y="147">SCK</text>
<text x="119.5" y="149.5">~{SS}</text>
<text x="161.7" y="145.7">SHORT_A</text>
<text x="165.2" y="148.3">AN_1</text>
<text x="233.3" y="144.5">C6</text>
<text x="233.3" y="147.1">C7</text>
<text x="233.3" y="149.6">C8</text>
<text x="119.5" y="154.6">C5</text>
<text x="163.4" y="150.8">PWM_B</text>
<text x="232.1" y="154.7">C10</text>
<text x="233.3" y="152.2">C9</text>
<text x="63.1" y="159.7">PWM_B</text>
<text x="63.3" y="157.2">PWM_A</text>
<text x="119.5" y="159.7">SEND_1</text>
<text x="119.5" y="157.2">RECV_1</text>
<text x="232.1" y="157.2">C11</text>
<text x="232.1" y="159.8">C12</text>
<text x="61.3" y="162.2">SHORT_A</text>
<text x="72.1" y="164.8">C11</text>
<text x="72.1" y="167.3">C12</text>
<text x="119.5" y="162.2">C6</text>
<text x="232.1" y="162.3">C13</text>
<text x="68.6" y="172.4">~{CTS}</text>
<text x="72.1" y="169.9">C13</text>
<text x="68.6" y="174.9">~{RTS}</text>
<text x="10.3" y="185.9">D</text>
<text x="285.3" y="185.9">D</text>
<text x="35" y="199.9">1</text>
<text x="85" y="199.9">2</text>
<text x="135" y="199.9">3</text>
<text x="185" y="199.9">4</text>
<text x="235" y="199.9">5</text>
<text x="285" y="199.9">6</text>
</g>
<g font-size="1.8" fill="#006464">
<text x="80.5" y="17.4">+5V</text>
<text x="168.8" y="17.4">+12V</text>
<text x="201.8" y="17.4">U1</text>
<text x="160.2" y="23.7">J1</text>
<text x="196.5" y="19.9">LM340SX-5.0</text>
<text x="198.4" y="23.7">VI</text>
<text x="205.4" y="23.7">VO</text>
<text x="242.6" y="23.7">+5V</text>
<text x="92.7" y="25">C1</text>
<text x="92.7" y="27.5">0.1u</text>
<text x="105.4" y="24.6">C2</text>
<text x="105.4" y="27.1">4.7u</text>
<text x="136.4" y="27.5">+5V</text>
<text x="159.4" y="29.1">0534260210</text>
<text x="180.3" y="26.3">C3</text>
<text x="180.3" y="28.8">4.7u</text>
<text x="190.5" y="26.3">C4</text>
<text x="190.5" y="28.8">0.22u</text>
<text x="204.1" y="27.7" transform="rotate(-90 204.1 27.7)">GND</text>
<text x="218.4" y="26.3">C5</text>
<text x="218.4" y="28.8">0.1u</text>
<text x="227.1" y="25.5">R1</text>
<text x="227.1" y="28">1k</text>
<text x="59.7" y="33.9">C6</text>
<text x="94.5" y="35.4">GND</text>
<text x="236.2" y="32.9">D1</text>
<text x="236.2" y="35.5">LED</text>
<text x="55.1" y="41.8">GND</text>
<text x="59.7" y="36.4">0.1u</text>
<text x="89.8" y="39">U2</text>
<text x="89.8" y="41.5">FT230XS</text>
<text x="125.5" y="40.7">R8</text>
<text x="140.7" y="40.7">R9</text>
<text x="201.2" y="37.9">GND</text>
<text x="17.4" y="45.3">65100516121</text>
<text x="22.9" y="42.8">J7</text>
<text x="71.6" y="47.9">3V3OUT</text>
<text x="83.4" y="47.5" transform="rotate(-90 83.4 47.5)">VCC</text>
<text x="94.9" y="47.9">TXD</text>
<text x="125.5" y="43.3">270</text>
<text x="133.9" y="47.6">D2</text>
<text x="140.7" y="43.3">270</text>
<text x="148.6" y="47.6">D3</text>
<text x="185.9" y="45.3">+5V</text>
<text x="23.1" y="50.4">VBUS</text>
<text x="57.1" y="50.6">R3</text>
<text x="57.1" y="53.2">27</text>
<text x="88.5" y="49.5" transform="rotate(-90 88.5 49.5)">VCCIO</text>
<text x="94.6" y="50.4">RXD</text>
<text x="94.9" y="52.9">~{RTS}</text>
<text x="133.9" y="50.1">RXLED</text>
<text x="148.6" y="50.1">TXLED</text>
<text x="162.4" y="52.9">C7</text>
<text x="181.6" y="52.9">C8</text>
<text x="25.1" y="58">D-</text>
<text x="25.1" y="55.5">D+</text>
<text x="71.6" y="58">USBDP</text>
<text x="71.6" y="55.5">USBDM</text>
<text x="94.9" y="55.5">~{CTS}</text>
<text x="160.7" y="55.5">0.1u</text>
<text x="181.6" y="55.5">10u</text>
<text x="22.5" y="61.2" transform="rotate(-90 22.5 61.2)">Shield</text>
<text x="25" y="61.2" transform="rotate(-90 25 61.2)">GND</text>
<text x="26.1" y="60.6">ID</text>
<text x="57.1" y="60.3">R4</text>
<text x="57.1" y="62.6">27</text>
<text x="71.6" y="63.1">~{RESET}</text>
<text x="92.1" y="63.1">CBUS1</text>
<text x="92.1" y="60.6">CBUS0</text>
<text x="92.1" y="65.6">CBUS2</text>
<text x="170.7" y="63.3">GND</text>
<text x="190.2" y="60.6">U3</text>
<text x="190.2" y="63.1">MCP4822</text>
<text x="45.7" y="66.9">C9</text>
<text x="45.7" y="69.4">47p</text>
<text x="53.3" y="66.9">C10</text>
<text x="53.3" y="69.4">47p</text>
<text x="83.4" y="70.6" transform="rotate(-90 83.4 70.6)">GND</text>
<text x="88.5" y="70.6" transform="rotate(-90 88.5 70.6)">GND</text>
<text x="92.1" y="68.2">CBUS3</text>
<text x="178.8" y="70.7">SCK</text>
<text x="188.8" y="69.4" transform="rotate(-90 188.8 69.4)">Vdd</text>
<text x="194.7" y="70.7">VA</text>
<text x="22.1" y="73.5">GND</text>
<text x="45" y="77.3">GND</text>
<text x="178.8" y="75.8">SDI</text>
<text x="178.8" y="73.3">~{LDAC}</text>
<text x="40.6" y="78.3">R5</text>
<text x="40.6" y="80.9">4.7k</text>
<text x="80.5" y="81.1">GND</text>
<text x="178.8" y="78.3">~{CS}</text>
<text x="188.8" y="81.5" transform="rotate(-90 188.8 81.5)">Vss</text>
<text x="194.5" y="78.3">VB</text>
<text x="199.3" y="82.1">C16</text>
<text x="213.3" y="81.9">C17</text>
<text x="40.6" y="86">R6</text>
<text x="40.6" y="88.5">10k</text>
<text x="198.8" y="84.7">0.1u</text>
<text x="212.8" y="84.4">0.1u</text>
<text x="36.1" y="95.1">GND</text>
<text x="185.9" y="91.3">GND</text>
<text x="182.1" y="97.4">+5V</text>
<text x="189.1" y="97.4">+12V</text>
<text x="95.8" y="105">+5V</text>
<text x="106.7" y="113.9">C11</text>
<text x="118.1" y="113.9">C12</text>
<text x="128.3" y="113.9">C14</text>
<text x="139.7" y="113.9">C15</text>
<text x="201.9" y="110.1">J2</text>
<text x="201.9" y="112.6">HR10A-7R-6SB(73)</text>
<text x="52.5" y="117.7">Conn_01x03</text>
<text x="57.2" y="115.2">J5</text>
<text x="106.7" y="116.4">1u</text>
<text x="118.1" y="116.4">0.1u</text>
<text x="128.3" y="116.4">1u</text>
<text x="139.7" y="116.4">0.1u</text>
<text x="173.7" y="117.4">R2</text>
<text x="173.7" y="120">4.7k</text>
<text x="108.5" y="124.3">GND</text>
<text x="64" y="131.9">GND</text>
<text x="80.5" y="131.7">UPDI</text>
<text x="96.1" y="131.2" transform="rotate(-90 96.1 131.2)">AVDD</text>
<text x="98.7" y="130.1" transform="rotate(-90 98.7 130.1)">VDD</text>
<text x="111.3" y="131.7">PA0</text>
<text x="187.2" y="128.1">GND</text>
<text x="80.5" y="136.8">XTAL32K1/PF0</text>
<text x="111.3" y="134.2">PA1</text>
<text x="111.3" y="136.8">PA2</text>
<text x="189.7" y="134.2">+5V</text>
<text x="80.5" y="139.3">XTAL32K2/PF1</text>
<text x="80.5" y="141.8">PF2</text>
<text x="111.3" y="139.3">PA3</text>
<text x="111.3" y="141.8">PA4</text>
<text x="41.3" y="149.7">330</text>
<text x="41.8" y="147.2">R7</text>
<text x="80.5" y="144.4">PF3</text>
<text x="80.5" y="146.9">PF4</text>
<text x="80.5" y="149.5">PF5</text>
<text x="111.3" y="144.4">PA5</text>
<text x="111.3" y="146.9">PA6</text>
<text x="111.3" y="149.5">PA7</text>
<text x="201.9" y="145.6">J4</text>
<text x="201.9" y="148.2">0534260610</text>
<text x="245.1" y="145.7">J3</text>
<text x="245.1" y="148.3">Conn_01x13</text>
<text x="80.5" y="152">~{RESET}/PF6</text>
<text x="111.1" y="154.5">PC0</text>
<text x="22.4" y="157.1">SW1</text>
<text x="22.4" y="159.6">SW_Push</text>
<text x="53.3" y="158.3">C13</text>
<text x="53.3" y="160.9">0.1u</text>
<text x="80.5" y="157.1">PD0</text>
<text x="80.5" y="159.6">PD1</text>
<text x="111.1" y="157.1">PC1</text>
<text x="111.1" y="159.6">PC2</text>
<text x="162.2" y="160.9">Conn_01x03</text>
<text x="171.6" y="158.3">J6</text>
<text x="189.7" y="159.9">GND</text>
<text x="80.5" y="162.2">PD2</text>
<text x="80.5" y="164.7">PD3</text>
<text x="80.5" y="167.2">PD4</text>
<text x="111.1" y="162.2">PC3</text>
<text x="80.5" y="169.8">PD5</text>
<text x="80.5" y="172.3">PD6</text>
<text x="158.8" y="172.3">H1</text>
<text x="48.8" y="175.1">GND</text>
<text x="80.5" y="174.9">VREFA/PD7</text>
<text x="158.8" y="174.9">MountingHole</text>
<text x="158.8" y="177.3">H2</text>
<text x="158.8" y="179.9">MountingHole</text>
<text x="98.7" y="181.1" transform="rotate(-90 98.7 181.1)">GND</text>
<text x="100" y="185">U4</text>
<text x="158.8" y="182.5">H3</text>
<text x="158.8" y="185">MountingHole</text>
<text x="95.8" y="189.1">GND</text>
<text x="100" y="187.6">AVR64DA32x-xPT</text>
<text x="158.8" y="187.6">H4</text>
<text x="158.8" y="190.1">MountingHole</text>
</g>
<g font-size="1.8" fill="#a90000">
<text x="167.6" y="22.6">1</text>
<text x="196.1" y="22.6">1</text>
<text x="208.8" y="22.6">3</text>
<text x="167.6" y="25.1">2</text>
<text x="202.9" y="29.9" transform="rotate(-90 202.9 29.9)">2</text>
<text x="87.4" y="42" transform="rotate(-90 87.4 42)">3</text>
<text x="67.9" y="46.7">10</text>
<text x="82.3" y="42.6" transform="rotate(-90 82.3 42.6)">12</text>
<text x="100.3" y="46.7">1</text>
<text x="29.8" y="49.3">1</text>
<text x="100.3" y="51.8">2</text>
<text x="100.3" y="49.3">4</text>
<text x="29.8" y="56.9">2</text>
<text x="29.8" y="54.4">3</text>
<text x="29.8" y="59.4">4</text>
<text x="68.5" y="56.9">8</text>
<text x="68.5" y="54.4">9</text>
<text x="99.7" y="59.4">15</text>
<text x="100.3" y="54.4">6</text>
<text x="21.3" y="64.2" transform="rotate(-90 21.3 64.2)">6</text>
<text x="23.9" y="64.2" transform="rotate(-90 23.9 64.2)">5</text>
<text x="67.9" y="62">11</text>
<text x="99.7" y="62">14</text>
<text x="100.3" y="64.5">7</text>
<text x="187.7" y="64.2" transform="rotate(-90 187.7 64.2)">1</text>
<text x="99.7" y="67.1">16</text>
<text x="175.8" y="69.6">3</text>
<text x="198.7" y="69.6">8</text>
<text x="82.3" y="73.7" transform="rotate(-90 82.3 73.7)">5</text>
<text x="87.4" y="74.3" transform="rotate(-90 87.4 74.3)">13</text>
<text x="175.8" y="77.2">2</text>
<text x="175.8" y="74.7">4</text>
<text x="175.8" y="72.1">5</text>
<text x="198.7" y="77.2">6</text>
<text x="187.7" y="84.5" transform="rotate(-90 187.7 84.5)">7</text>
<text x="195.5" y="103.9">1</text>
<text x="195.5" y="106.4">2</text>
<text x="195.5" y="109">3</text>
<text x="195.5" y="111.5">4</text>
<text x="195.5" y="114">5</text>
<text x="195.5" y="116.6">6</text>
<text x="60.9" y="120.4">1</text>
<text x="60.9" y="122.9">2</text>
<text x="60.9" y="125.5">3</text>
<text x="95" y="125.8" transform="rotate(-90 95 125.8)">18</text>
<text x="97.5" y="125.8" transform="rotate(-90 97.5 125.8)">28</text>
<text x="77.4" y="130.6">27</text>
<text x="115.5" y="130.6">30</text>
<text x="238.6" y="130.6">1</text>
<text x="77.4" y="135.6">20</text>
<text x="115.5" y="133.1">31</text>
<text x="115.5" y="135.6">32</text>
<text x="238.6" y="133.2">2</text>
<text x="238.6" y="135.7">3</text>
<text x="77.4" y="138.2">21</text>
<text x="77.4" y="140.7">22</text>
<text x="77.4" y="143.3">23</text>
<text x="116.1" y="138.2">1</text>
<text x="116.1" y="140.7">2</text>
<text x="116.1" y="143.3">3</text>
<text x="195.5" y="139.4">1</text>
<text x="195.5" y="142">2</text>
<text x="238.6" y="138.2">4</text>
<text x="238.6" y="140.8">5</text>
<text x="238.6" y="143.3">6</text>
<text x="77.4" y="145.8">24</text>
<text x="77.4" y="148.3">25</text>
<text x="116.1" y="145.8">4</text>
<text x="116.1" y="148.3">5</text>
<text x="195.5" y="144.5">3</text>
<text x="195.5" y="147.1">4</text>
<text x="195.5" y="149.6">5</text>
<text x="238.6" y="145.9">7</text>
<text x="238.6" y="148.4">8</text>
<text x="77.4" y="156">10</text>
<text x="77.4" y="150.9">26</text>
<text x="116.1" y="153.4">6</text>
<text x="116.1" y="156">7</text>
<text x="195.5" y="152.1">6</text>
<text x="238" y="153.5">10</text>
<text x="238.6" y="150.9">9</text>
<text x="77.4" y="158.5">11</text>
<text x="77.4" y="161">12</text>
<text x="116.1" y="158.5">8</text>
<text x="116.1" y="161">9</text>
<text x="176.3" y="156.3" transform="rotate(-90 176.3 156.3)">1</text>
<text x="178.8" y="156.3" transform="rotate(-90 178.8 156.3)">2</text>
<text x="181.4" y="156.3" transform="rotate(-90 181.4 156.3)">3</text>
<text x="238" y="156">11</text>
<text x="238" y="158.6">12</text>
<text x="238" y="161.1">13</text>
<text x="77.4" y="163.6">13</text>
<text x="77.4" y="166.1">14</text>
<text x="77.4" y="168.7">15</text>
<text x="77.4" y="171.2">16</text>
<text x="77.4" y="173.7">17</text>
<text x="97.5" y="184.2" transform="rotate(-90 97.5 184.2)">19</text>
</g>
<g font-size="1.8" fill="#0000c2">
<text x="225.7" y="44.6">Digikey</text>
<text x="225.7" y="46.6">HR1610-ND</text>
<text x="233.6" y="44.6">Links</text>
<text x="225.7" y="48.7">HR1586-ND</text>
<text x="225.7" y="50.7">768-1135-1-ND</text>
<text x="225.7" y="52.8">LM340SX-5.0/NOPBCT-ND</text>
</g>
</svg>
